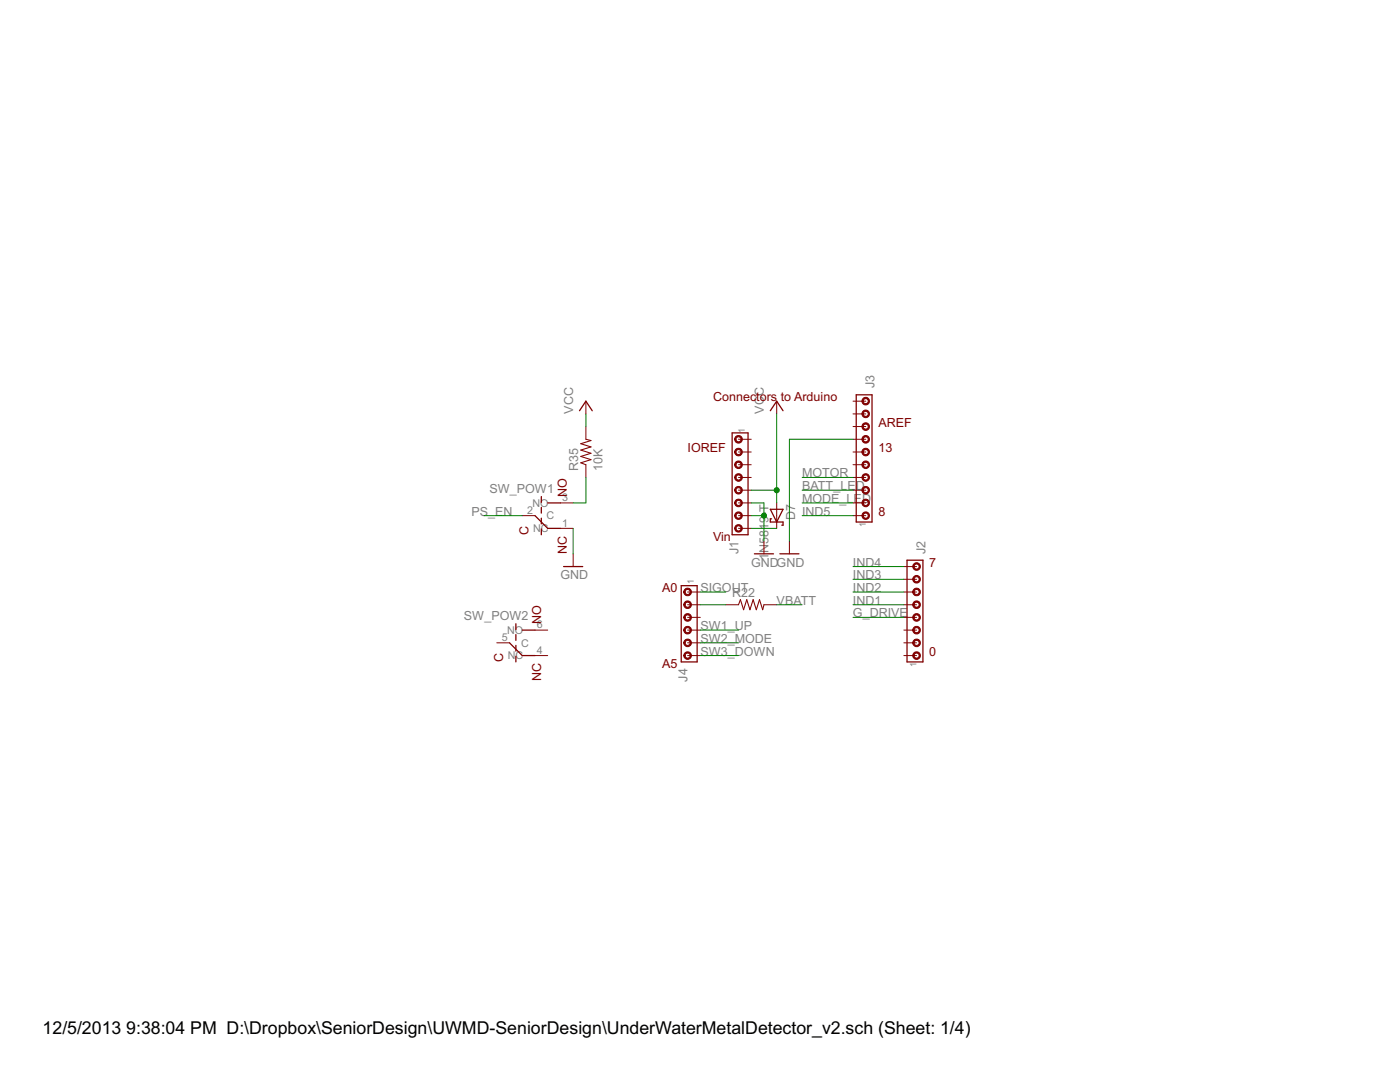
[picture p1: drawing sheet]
<svg xmlns="http://www.w3.org/2000/svg" width="279mm" height="216mm" viewBox="0 0 279 216" stroke-linecap="round" stroke-linejoin="round" font-family="sans-serif">
<g fill="none" stroke="#800000" stroke-width=".25">
<path d="M170.9 78.8h3.1v25.4h-3.1zM108 99.1v1.1M115.7 82l1.2-1.9 1.3 1.9M146.1 86.4h3.2v20.3h-3.2zM153.7 82l1.3-1.9 1.3 1.9M106.8 102.9l2.5 2.5h2.5M108 101.2v1.2M108 103.4v1.1M108 105.5v1.2M109.3 100.4h2.5M112.5 113.1h3.8M136 116.9h3.1v15.2h-3.1z"/>
<path d="M150.6 110.5h3.8M153.7 101.6h2.6l-1.3 2.6zM154 103.5h-.3v.7h2.6v.6h-.3M155.6 110.5h3.8M181 111.8h3.2v20.3h-3.2zM101.7 128.3l2.5 2.5h2.6M103 124.5v1.1M103 126.6v1.2M103 128.8v1.1M103 130.9v1.2M104.2 125.7h2.6"/>
</g>
<g fill="#800000" stroke="#800000" stroke-width=".2">
<path d="M146.8 87.2a.77 .77 0 0 1 1.2 0 .77 .77 0 0 1-.4 1.2 .77 .77 0 0 1-1-.7h.3a.52 .52 0 0 1 .7-.5 .52 .52 0 0 1 .1 .9 .52 .52 0 0 1-.8-.3v-.1h-.3z" fill-rule="evenodd"/>
<path d="M146.8 89.7a.77 .77 0 0 1 1.2 .1 .77 .77 0 0 1-.4 1.1 .77 .77 0 0 1-1-.7h.3a.52 .52 0 0 1 .7-.4 .52 .52 0 0 1 .1 .8 .52 .52 0 0 1-.8-.2v-.2h-.3z" fill-rule="evenodd"/>
<path d="M146.8 92.2a.77 .77 0 0 1 1.2 .1 .77 .77 0 0 1-.4 1.2 .77 .77 0 0 1-1-.8h.3a.52 .52 0 0 1 .7-.4 .52 .52 0 0 1 .1 .8 .52 .52 0 0 1-.8-.2v-.2h-.3z" fill-rule="evenodd"/>
<path d="M146.8 94.8a.77 .77 0 0 1 1.2 0 .77 .77 0 0 1-.4 1.2 .77 .77 0 0 1-1-.7h.3a.52 .52 0 0 1 .7-.5 .52 .52 0 0 1 .1 .9 .52 .52 0 0 1-.8-.3v-.1h-.3z" fill-rule="evenodd"/>
<path d="M146.8 97.3a.76 .76 0 0 1 1.2 .1 .76 .76 0 0 1-.4 1.1 .76 .76 0 0 1-1-.7h.3a.52 .52 0 0 1 .7-.4 .52 .52 0 0 1 .1 .8 .52 .52 0 0 1-.8-.2v-.2h-.3z" fill-rule="evenodd"/>
<path d="M146.8 99.9a.76 .76 0 0 1 1.2 0 .76 .76 0 0 1-.4 1.2 .76 .76 0 0 1-1-.7h.3a.52 .52 0 0 1 .7-.5 .52 .52 0 0 1 .1 .9 .52 .52 0 0 1-.8-.3v-.1h-.3z" fill-rule="evenodd"/>
<path d="M146.8 102.4a.76 .76 0 0 1 1.2 .1 .76 .76 0 0 1-.4 1.1 .76 .76 0 0 1-1-.7h.3a.52 .52 0 0 1 .7-.5 .52 .52 0 0 1 .1 .9 .52 .52 0 0 1-.8-.2v-.2h-.3z" fill-rule="evenodd"/>
<path d="M146.8 104.9a.76 .76 0 0 1 1.2 .1 .76 .76 0 0 1-.4 1.2 .76 .76 0 0 1-1-.8h.3a.52 .52 0 0 1 .7-.4 .52 .52 0 0 1 .1 .8 .52 .52 0 0 1-.8-.2v-.2h-.3z" fill-rule="evenodd"/>
<path d="M182.4 130.3a.76 .76 0 0 1 1.2 .1 .76 .76 0 0 1-.5 1.2 .76 .76 0 0 1-.9-.8h.2a.51 .51 0 0 1 .7-.5 .51 .51 0 0 1 .2 .8 .51 .51 0 0 1-.8-.1l-.1-.2h-.2z" fill-rule="evenodd"/>
<path d="M182.4 127.8a.76 .76 0 0 1 1.2 .1 .76 .76 0 0 1-.5 1.1 .76 .76 0 0 1-.9-.7h.2a.51 .51 0 0 1 .7-.5 .51 .51 0 0 1 .2 .8 .51 .51 0 0 1-.8-.1l-.1-.2h-.2z" fill-rule="evenodd"/>
<path d="M182.4 125.2a.76 .76 0 0 1 1.2 .1 .76 .76 0 0 1-.5 1.2 .76 .76 0 0 1-.9-.8h.2a.51 .51 0 0 1 .7-.5 .51 .51 0 0 1 .2 .9 .51 .51 0 0 1-.8-.2l-.1-.2h-.2z" fill-rule="evenodd"/>
<path d="M182.4 122.7a.76 .76 0 0 1 1.2 .1 .76 .76 0 0 1-.5 1.1 .76 .76 0 0 1-.9-.7h.2a.51 .51 0 0 1 .7-.5 .51 .51 0 0 1 .2 .8 .51 .51 0 0 1-.8-.1l-.1-.2h-.2z" fill-rule="evenodd"/>
<path d="M182.4 120.2a.76 .76 0 0 1 1.2 .1 .76 .76 0 0 1-.5 1.1 .76 .76 0 0 1-.9-.7h.2a.51 .51 0 0 1 .7-.5 .51 .51 0 0 1 .2 .8 .51 .51 0 0 1-.8-.2l-.1-.1h-.2z" fill-rule="evenodd"/>
<path d="M182.4 117.6a.76 .76 0 0 1 1.2 .1 .76 .76 0 0 1-.5 1.2 .76 .76 0 0 1-.9-.8h.2a.51 .51 0 0 1 .7-.5 .51 .51 0 0 1 .2 .8 .51 .51 0 0 1-.8-.1l-.1-.2h-.2z" fill-rule="evenodd"/>
<path d="M182.4 115.1a.76 .76 0 0 1 1.2 .1 .76 .76 0 0 1-.5 1.1 .76 .76 0 0 1-.9-.7h.2a.51 .51 0 0 1 .7-.5 .51 .51 0 0 1 .2 .8 .51 .51 0 0 1-.8-.1l-.1-.2h-.2z" fill-rule="evenodd"/>
<path d="M182.4 112.6a.76 .76 0 0 1 1.2 .1 .76 .76 0 0 1-.5 1.1 .76 .76 0 0 1-.9-.7h.2a.51 .51 0 0 1 .7-.6 .51 .51 0 0 1 .2 .9 .51 .51 0 0 1-.8-.2l-.1-.1h-.2z" fill-rule="evenodd"/>
<path d="M172.2 102.4a.75 .75 0 0 1 1.2 .1 .75 .75 0 0 1-.4 1.1 .75 .75 0 0 1-1-.7h.3a.51 .51 0 0 1 .7-.4 .51 .51 0 0 1 .1 .8 .51 .51 0 0 1-.8-.2v-.2h-.3z" fill-rule="evenodd"/>
<path d="M172.2 99.9a.75 .75 0 0 1 1.2 0 .75 .75 0 0 1-.4 1.2 .75 .75 0 0 1-1-.7h.3a.51 .51 0 0 1 .7-.5 .51 .51 0 0 1 .1 .9 .51 .51 0 0 1-.8-.3v-.1h-.3z" fill-rule="evenodd"/>
<path d="M172.2 97.3a.75 .75 0 0 1 1.2 .1 .75 .75 0 0 1-.4 1.1 .75 .75 0 0 1-1-.7h.3a.51 .51 0 0 1 .7-.4 .51 .51 0 0 1 .1 .8 .51 .51 0 0 1-.8-.2v-.2h-.3z" fill-rule="evenodd"/>
<path d="M172.2 94.8a.76 .76 0 0 1 1.2 0 .76 .76 0 0 1-.4 1.2 .76 .76 0 0 1-1-.7h.3a.51 .51 0 0 1 .7-.5 .51 .51 0 0 1 .1 .9 .51 .51 0 0 1-.8-.3v-.1h-.3z" fill-rule="evenodd"/>
<path d="M172.2 92.2a.76 .76 0 0 1 1.2 .1 .76 .76 0 0 1-.4 1.1 .76 .76 0 0 1-1-.7h.3a.51 .51 0 0 1 .7-.4 .51 .51 0 0 1 .1 .8 .51 .51 0 0 1-.8-.2v-.2h-.3z" fill-rule="evenodd"/>
<path d="M172.2 89.7a.76 .76 0 0 1 1.2 .1 .76 .76 0 0 1-.4 1.1 .76 .76 0 0 1-1-.7h.3a.51 .51 0 0 1 .7-.4 .51 .51 0 0 1 .1 .8 .51 .51 0 0 1-.8-.2v-.2h-.3z" fill-rule="evenodd"/>
<path d="M172.2 87.2a.76 .76 0 0 1 1.2 0 .76 .76 0 0 1-.4 1.2 .76 .76 0 0 1-1-.7h.3a.51 .51 0 0 1 .7-.5 .51 .51 0 0 1 .1 .9 .51 .51 0 0 1-.8-.3v-.1h-.3z" fill-rule="evenodd"/>
<path d="M172.2 84.6a.76 .76 0 0 1 1.2 .1 .76 .76 0 0 1-.4 1.1 .76 .76 0 0 1-1-.7h.3a.51 .51 0 0 1 .7-.4 .51 .51 0 0 1 .1 .8 .51 .51 0 0 1-.8-.2v-.2h-.3z" fill-rule="evenodd"/>
<path d="M172.2 82.1a.76 .76 0 0 1 1.2 0 .76 .76 0 0 1-.4 1.2 .76 .76 0 0 1-1-.7h.3a.51 .51 0 0 1 .7-.4 .51 .51 0 0 1 .1 .8 .51 .51 0 0 1-.8-.2v-.2h-.3z" fill-rule="evenodd"/>
<path d="M172.2 79.6a.75 .75 0 0 1 1.2 0 .75 .75 0 0 1-.4 1.2 .75 .75 0 0 1-1-.7h.3a.51 .51 0 0 1 .7-.5 .51 .51 0 0 1 .1 .9 .51 .51 0 0 1-.8-.3v-.1h-.3z" fill-rule="evenodd"/>
<path d="M136.7 117.6a.76 .76 0 0 1 1.2 .1 .76 .76 0 0 1-.5 1.2 .76 .76 0 0 1-.9-.8h.2a.51 .51 0 0 1 .7-.5 .51 .51 0 0 1 .2 .8 .51 .51 0 0 1-.8-.1l-.1-.2h-.2z" fill-rule="evenodd"/>
<path d="M136.7 120.2a.76 .76 0 0 1 1.2 .1 .76 .76 0 0 1-.5 1.1 .76 .76 0 0 1-.9-.7h.2a.51 .51 0 0 1 .7-.5 .51 .51 0 0 1 .2 .8 .51 .51 0 0 1-.8-.2l-.1-.1h-.2z" fill-rule="evenodd"/>
<path d="M136.7 122.7a.76 .76 0 0 1 1.2 .1 .76 .76 0 0 1-.5 1.1 .76 .76 0 0 1-.9-.7h.2a.51 .51 0 0 1 .7-.5 .51 .51 0 0 1 .2 .8 .51 .51 0 0 1-.8-.1l-.1-.2h-.2z" fill-rule="evenodd"/>
<path d="M136.7 125.2a.76 .76 0 0 1 1.2 .1 .76 .76 0 0 1-.5 1.2 .76 .76 0 0 1-.9-.8h.2a.51 .51 0 0 1 .7-.5 .51 .51 0 0 1 .2 .9 .51 .51 0 0 1-.8-.2l-.1-.2h-.2z" fill-rule="evenodd"/>
<path d="M136.7 127.8a.76 .76 0 0 1 1.2 .1 .76 .76 0 0 1-.5 1.1 .76 .76 0 0 1-.9-.7h.2a.51 .51 0 0 1 .7-.5 .51 .51 0 0 1 .2 .8 .51 .51 0 0 1-.8-.1l-.1-.2h-.2z" fill-rule="evenodd"/>
<path d="M136.7 130.3a.76 .76 0 0 1 1.2 .1 .76 .76 0 0 1-.5 1.2 .76 .76 0 0 1-.9-.8h.2a.51 .51 0 0 1 .7-.5 .51 .51 0 0 1 .2 .8 .51 .51 0 0 1-.8-.1l-.1-.2h-.2z" fill-rule="evenodd"/>
</g>
<g fill="none" stroke="#800000" stroke-width=".2">
<path d="M116.9 80.1v2.5M116.9 85.1v2.6M116.9 92.7v2.6M147.4 87.7h2.5M147.4 90.2h2.5M147.4 92.7h2.5M147.4 95.3h2.5M147.4 97.8h2.5M155 80.1v2.5M170.2 87.7h2.6M170.2 90.2h2.6M170.2 92.7h2.6"/>
<path d="M170.2 95.3h2.6M170.2 97.8h2.6M170.2 85.1h2.6M170.2 82.6h2.6M170.2 80.1h2.6M104.2 102.9h2.6M111.8 100.4h2.6M111.8 105.4h2.6M114.4 110.5v2.6M137.2 118.1h2.6M147.4 100.4h2.5M147.4 102.9h2.5"/>
<path d="M147.4 105.4h2.5M152.5 108v2.5M155 100.4v5M157.5 108v2.5M170.2 100.4h2.6M170.2 102.9h2.6M180.4 118.1h2.5M180.4 115.6h2.5M180.4 113.1h2.5M99.1 128.3h2.6M106.8 130.8h2.5M106.8 125.7h2.5"/>
<path d="M137.2 130.8h2.6M137.2 128.3h2.6M137.2 125.7h2.6M137.2 123.2h2.6M137.2 120.7h2.6M144.8 120.7h2.6M152.5 120.7h2.5M180.4 130.8h2.5M180.4 128.3h2.5M180.4 125.7h2.5M180.4 123.2h2.5M180.4 120.7h2.5"/>
</g>
<path d="M116.9 87.7l1 .2-2 .6 2 .7-2 .6 2 .6-2 .7 2 .6-2 .7 1 .3M147.4 120.7l.4-1 .6 2 .6-2 .7 2 .6-2 .6 2 .7-2 .6 2 .3-1" fill="none" stroke="#800000" stroke-width=".21"/>
<g fill="none" stroke="#008000" stroke-width=".2">
<path d="M116.9 95.3v5.1h-2.5M116.9 82.6v2.5M149.9 97.8h5.1M155 82.6v17.8M160.1 97.8h10.1M160.1 95.3h10.1M170.2 87.7h-12.7v20.3M96.6 102.9h7.6M114.4 105.4v5.1M139.8 118.1h5M149.9 102.9h2.6M149.9 100.4h2.6v7.6"/>
<path d="M149.9 105.4h5.1M160.1 102.9h10.1M160.1 100.4h10.1M170.2 118.1h10.2M170.2 115.6h10.2M170.2 113.1h10.2M139.8 120.7h5M139.8 130.8h7.6M139.8 128.3h7.6M139.8 125.7h7.6M155 120.7h5.1M170.2 123.2h10.2"/>
<path d="M170.2 120.7h10.2"/>
</g>
<g fill="#008000" stroke="#008000" stroke-width=".2">
<circle cx="152.5" cy="102.9" r=".51"/>
<circle cx="155" cy="97.8" r=".51"/>
</g>
<g font-size="4">
<text x="8.5" y="206.4">12/5/2013</text>
<text x="25.2" y="206.4">9:38:04 PM D:\Dropbox\SeniorDesign\UWMD-SeniorDesign\UnderWaterMetalDetector_v2.sch (Sheet: 1/4)</text>
</g>
<g font-size="2.8" fill="#808080">
<text x="174.6" y="77.5" transform="rotate(-90 174.6 77.5)">J3</text>
<text x="114.4" y="82.6" transform="rotate(-90 114.4 82.6)">VCC</text>
<text x="152.5" y="82.6" transform="rotate(-90 152.5 82.6)">VCC</text>
<text x="115.4" y="94" transform="rotate(-90 115.4 94)">R35</text>
<text x="120.2" y="94" transform="rotate(-90 120.2 94)">10K</text>
<text x="160.1" y="95.3">MOTOR</text>
<text x="97.7" y="98.3">SW_POW1</text>
<text x="160.1" y="100.4">MODE_LED</text>
<text x="160.1" y="97.8">BATT_LED</text>
<text x="94.1" y="102.9">PS_EN</text>
<text x="158.7" y="103.8" transform="rotate(-90 158.7 103.8)">D7</text>
<text x="160.1" y="102.9">IND5</text>
<text x="147.4" y="110.6" transform="rotate(-90 147.4 110.6)">J1</text>
<text x="149.9" y="113">GNDGND</text>
<text x="153.4" y="111.8" transform="rotate(-90 153.4 111.8)">1</text>
<text x="153.4" y="110.4" transform="rotate(-90 153.4 110.4)">N5819-T</text>
<text x="170.2" y="113">IND4</text>
<text x="184.7" y="110.5" transform="rotate(-90 184.7 110.5)">J2</text>
<text x="111.8" y="115.6">GND</text>
<text x="139.8" y="118.1">SIGOUT</text>
<text x="146.1" y="119.2">R22</text>
<text x="170.2" y="118.1">IND2</text>
<text x="170.2" y="115.6">IND3</text>
<text x="92.6" y="123.7">SW_POW2</text>
<text x="139.8" y="125.7">SW1_UP</text>
<text x="155" y="120.7">VBATT</text>
<text x="170.2" y="123.2">G_DRIVE</text>
<text x="170.2" y="120.7">IND1</text>
<text x="139.8" y="130.8">SW3_DOWN</text>
<text x="139.8" y="128.3">SW2_MODE</text>
<text x="137.2" y="136" transform="rotate(-90 137.2 136)">J4</text>
</g>
<g font-size="2.8" fill="#800000">
<text x="142.3" y="80">Connectors to Arduino</text>
<text x="175.3" y="85.1">AREF</text>
<text x="137.2" y="90.2">IOREF</text>
<text x="175.3" y="90.2">13</text>
<text x="113.1" y="99.1" transform="rotate(-90 113.1 99.1)">NO</text>
<text x="105.5" y="106.7" transform="rotate(-90 105.5 106.7)">C</text>
<text x="142.3" y="108">Vin</text>
<text x="175.3" y="102.9">8</text>
<text x="113.1" y="110.5" transform="rotate(-90 113.1 110.5)">NC</text>
<text x="185.5" y="113">7</text>
<text x="132.1" y="118.1">A0</text>
<text x="108" y="124.5" transform="rotate(-90 108 124.5)">NO</text>
<text x="185.5" y="130.8">0</text>
<text x="100.4" y="132.1" transform="rotate(-90 100.4 132.1)">C</text>
<text x="108" y="135.9" transform="rotate(-90 108 135.9)">NC</text>
<text x="132.1" y="133.4">A5</text>
</g>
<g font-size="2.4" fill="#808080">
<text x="106.3" y="101.1">NO</text>
<text x="112.2" y="100">3</text>
<text x="105.2" y="102.5">2</text>
<text x="106.4" y="106.2">NC</text>
<text x="109.1" y="103.7">C</text>
<text x="112.2" y="105.1">1</text>
<text x="107.1" y="125.4">6</text>
<text x="100.1" y="127.9">5</text>
<text x="101.2" y="126.5">NO</text>
<text x="101.3" y="131.6">NC</text>
<text x="104" y="129">C</text>
<text x="107.1" y="130.5">4</text>
</g>
<g font-size="2" fill="#808080">
<text x="148.7" y="86.4" transform="rotate(-90 148.7 86.4)">1</text>
<text x="172.8" y="105.2" transform="rotate(-90 172.8 105.2)">1</text>
<text x="138.5" y="116.6" transform="rotate(-90 138.5 116.6)">1</text>
<text x="182.9" y="133.1" transform="rotate(-90 182.9 133.1)">1</text>
</g>
</svg>
